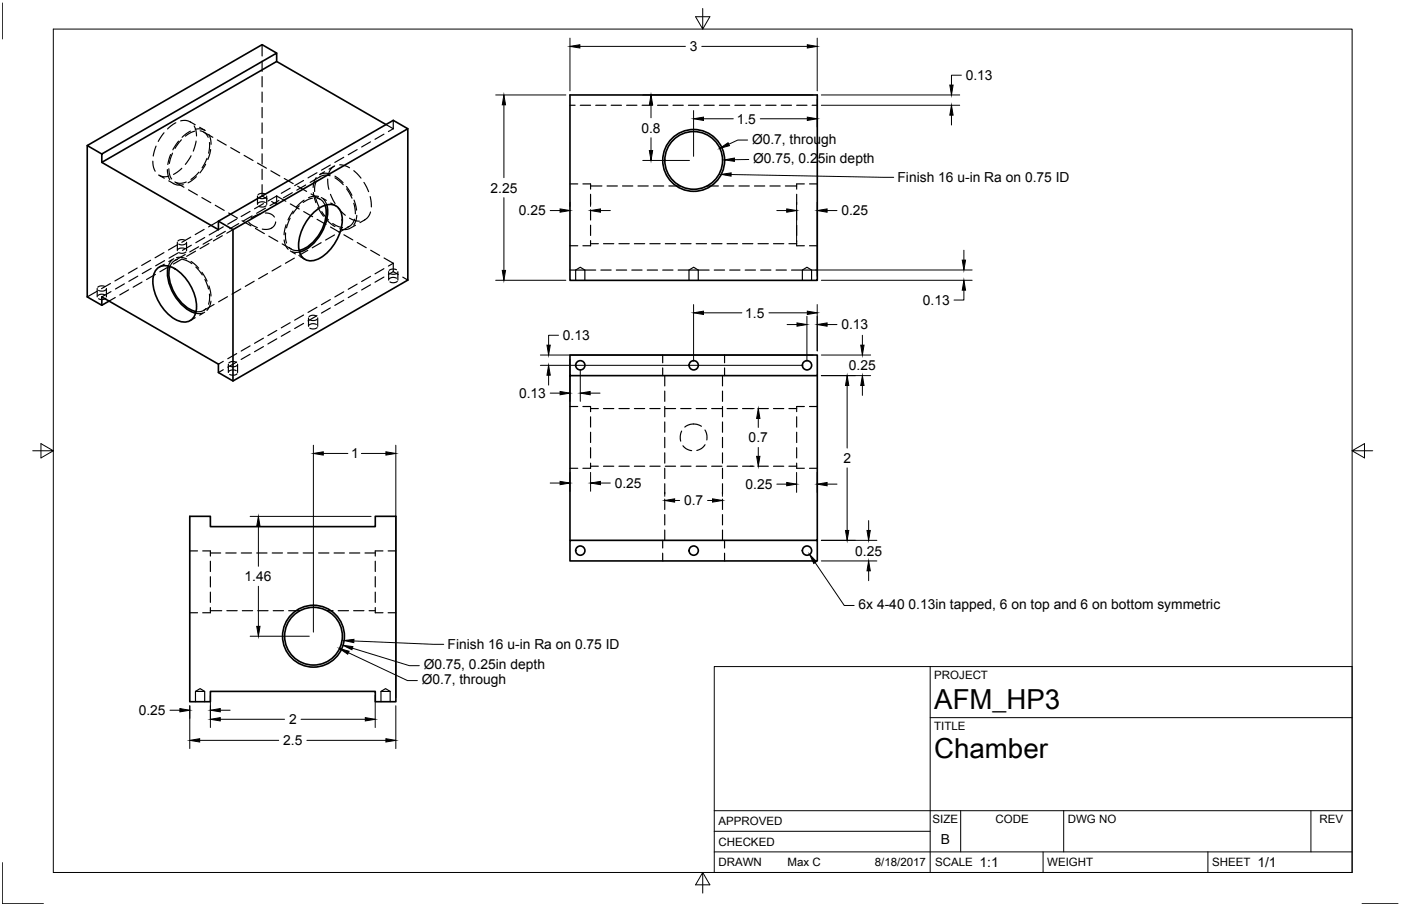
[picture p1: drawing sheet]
<svg xmlns="http://www.w3.org/2000/svg" width="432mm" height="279mm" viewBox="0 0 432 279" stroke-linecap="round" stroke-linejoin="round" font-family="sans-serif">
<!-- layer: Visible -->
<g fill="none" stroke="#000" stroke-width=".51">
<path d="M85.3 16.4l-4.5-2.6-53.9 31.1 4.5 2.6M85.3 19l33.7 19.4M125.7 39.7v46.7l-53.9 31.1-4.5-2.6v-2.6l-35.9-20.7v2.5M175.7 29.3h76.2v57.2h-76.2zM26.9 44.9v46.7l4.5 2.5M31.4 47.5l53.9-31.1v2.6l-53.9 31.1zM31.4 50.1l35.9 20.7v-2.6l53.9-31.1 4.5 2.6-53.9 31.1-4.5-2.6M71.8 70.8v46.7M96.1 66.1a6.9 6.9 0 0 1 7.1-2.8 4.9 4.9 0 0 1 2.2 5.6 14.6 14.6 0 0 1-7.6 11.1 3.8 3.8 0 0 1-5.7-3.3 14.3 14.3 0 0 1 4-10.6zM100.2 63.3a12.5 12.5 0 0 1-4.5 12.1l-2.1 1.4-1.4 .4M100.7 63.2a13.7 13.7 0 0 1-4.8 12.6l-2.1 1.4-1.5 .5M33.6 92.9l-2.2 1.2"/>
<path d="M48.2 83.1a4.1 4.1 0 0 1 5.6-.3 14.6 14.6 0 0 1 6.7 12.8 3.8 3.8 0 0 1-5.7 3.3 14.3 14.3 0 0 1-7.6-13.3l.2-1zM51.9 82a13.7 13.7 0 0 0 4.8 12.6l2.2 1.5 1.4 .5M52.4 82.2a12.5 12.5 0 0 0 4.5 12.1l2.1 1.3 1.4 .5M175.7 115.8v-6.3h76.2v6.3h-76.2v50.8M251.9 115.8v50.8h-76.2v6.4h76.2v-6.4M58.5 159.2h6.3v3.2h50.9v-3.2h6.3v57.2h-6.3v-3.2h-50.9v3.2h-6.3z"/>
<circle cx="213.8" cy="49.5" r="9.5"/>
<circle cx="213.8" cy="49.5" r="8.9"/>
<circle cx="178.9" cy="112.7" r="1.43"/>
<circle cx="213.8" cy="112.7" r="1.43"/>
<circle cx="248.7" cy="112.7" r="1.43"/>
<circle cx="178.9" cy="169.8" r="1.43"/>
<circle cx="213.8" cy="169.8" r="1.43"/>
<circle cx="248.7" cy="169.8" r="1.43"/>
<circle cx="96.6" cy="196.2" r="9.5"/>
<circle cx="96.6" cy="196.2" r="8.9"/>
</g>
<!-- layer: Hidden -->
<g fill="none" stroke="#000" stroke-width=".36">
<path d="M80.8 13.8v3.5M80.8 18.9v3.1M54.2 37.9l-2.6 1.9M55.7 37.3l1.9-.1 1.2 .5M58.6 37.6l1.6 .9M59.8 38.8l.6 1.4 .2 1.7M60.2 39.9l1.8-.1 1.3 .5M61.5 39.3l1.6 .9M80.8 23.6v3.2M80.8 28.4v3.2M80.8 33.1v3.2M80.8 37.9v3.2"/>
<path d="M119 38.4l2.2 1.3M121.2 39.7l-1.5 .9M121.2 37.1v2.6M175.7 32.5h1.6M178.8 32.5h3.2M183.6 32.5h3.2M188.4 32.5h3.1M193.1 32.5h3.2M197.9 32.5h3.2M202.7 32.5h3.1M207.4 32.5h3.2M212.2 32.5h3.2"/>
<path d="M217 32.5h3.1M221.7 32.5h3.2M226.5 32.5h3.2M231.3 32.5h3.1M236 32.5h3.2M240.8 32.5h3.2M245.5 32.5h3.2M250.3 32.5h1.6M47.1 49.7l.1 1.4 .6 1.7M48.1 45.1l-.9 3M48.9 54l1.5 .5 1.6-.1M49.1 54.1l1.5 .9"/>
<path d="M50.6 41l-1.8 2.6M51.6 52.3l.1 1.4 .6 1.7M52 55.8l1.6 .9M52 52l.3 2 .6 1.2M52.6 47.7l-.9 3M53.2 47.2l-1 3.2M53.4 56.6l1.5 .5 1.6-.1M53.9 56.1l2.8 1.7M55 43.5l-1.7 2.7M55.9 43.1l-2 2.7M56 51.9l-2.5 1.9M57.4 56.1l-1.6 .4-1.6-.2"/>
<path d="M58.1 58.5l2.7 1.6M58.7 40.4l-2.6 1.9M58.9 48l-1.8 2.7M60 40.4l-1.2 .5-1.7 1.1M60.4 43.5l-.8 3.1M60.5 54.5l-2.5 1.9M61.3 53.1l-2.4 2.2M61.7 40.3l1.3 .6 1.2 1.4M62.8 40.7l2.8 1.6M63.4 50.6l-1.8 2.7M63.8 48.8l-1.5 3M64.3 41.4l.6 1.4 .2 1.7"/>
<path d="M64.6 44l-.3 3.2M64.9 46.1l-.8 3.1M67 43.2l2.7 1.5M71.1 45.5l2.8 1.6M75.2 47.9l2.8 1.6M79.4 50.3l2.7 1.6M80.8 57v3.4l1.5 1M80.8 42.7v3.1M80.8 47.4v3.2M80.8 52.2v3.2M81.8 59.9l-.1-.1a2.11 2.11 0 0 0-2.2 .3M83.5 52.7l2.7 1.6"/>
<path d="M87.6 55l2.8 1.6M89.4 58l-2.7 1.6M90.1 59.4l-2.8 1.6M91.7 57.4l2.8 1.6M93.6 55.7l-2.8 1.5M94.2 57.1l-2.7 1.5M95.9 59.8l2.8 1.7M96.6 59.4l.8 3.1M97.5 54.8l-.8 1.6-.2 1.4M97.5 55.8l-.5 1.8v1.5M97.7 53.3l-2.8 1.6M98.8 54.4l-3.2 1.9"/>
<path d="M100 53l-1.5 .9M101 55.2l.4 3.2M101.7 54.2l-1.4-.2-1.7 .6M101.8 53.7l-1.6-.3-1.5 .4M101.8 50.9l-2.7 1.6M101.9 59.9l1.4 2.9M103 51.3l-1.6 .9M103.2 51.2l-1.1 .8-.9 1.7M103.2 54.8l2.6 2.2M103.2 54.3l2.5 2M104.7 50.8l1.5 .2 1.5 .7M105.9 48.5l-2.7 1.6"/>
<path d="M106.8 57.5l1.7 2.8M106.8 58.2l1.7 2.9M109 52.6l2.3 2.3M110.1 46.1l-2.8 1.6M112.2 56.3l1.4 2.8M114.2 43.7l-2.8 1.6M118.3 41.4l-2.7 1.6M175.7 56.7h2.4M179.6 56.7h2.4v1.6M182 59.9v3.2M182 57.4h3.5M187.1 57.4h3.2"/>
<path d="M191.9 57.4h3.1M196.6 57.4h3.2M201.4 57.4h3.2M206.1 57.4h3.5M217.9 57.4h3.5M223 57.4h3.2M227.8 57.4h3.1M232.5 57.4h3.2M237.3 57.4h3.2M242 57.4h3.5M245.5 59.9v3.2M247.9 56.7h-2.4v1.6"/>
<path d="M249.5 56.7h2.4M50.5 77.9l-2.7 1.6M53.6 79.8l-1.6 .9M54.4 79.5l1.7-.1 1.4 .4M54.7 75.5l-2.8 1.6M54.7 74.7v2.6M54.8 78l-2.7 1.6M56.1 79.9l-2.7 1.5M57.1 74.1h-.1a2.05 2.05 0 0 0-2.2 .2M57.1 76.7l-1.4-.2-.9 .4M57.1 78.5l-3.2 1.8M57.3 75.1a2.05 2.05 0 0 1-2.2 .2"/>
<path d="M57.3 77.7a2.05 2.05 0 0 1-2.2 .2M57.5 74.7v2.6M58.8 73.1l-2.8 1.6M59 75.6l-2.8 1.6M60.3 77.5l-2.8 1.6M61.2 76.1l-2.7 1.6M62.2 60.9l2.8 1.6M62.9 70.8l-2.7 1.5M63.1 73.3l-2.7 1.5M64.4 75.1l-2.8 1.6M65.3 73.7l-2.7 1.6M66.3 63.3l2.8 1.6"/>
<path d="M67.3 68.2l-3 1.8M68.5 72.7l-2.7 1.6M68.8 69.9l-4.3 2.5M69.5 71.3l-2.8 1.6M70.5 65.7l2.7 1.6M71.8 70.8l-1.9 1.1M72.9 67.6l-2.7 1.5M73.6 69l-2.8 1.5M74.6 68.1l2.8 1.6M76.7 68.5l.9 .8 1.7 .9M77.1 65.2l-2.8 1.6M77.7 66.6l-2.7 1.6"/>
<path d="M78.7 70.5l2.8 1.5M79.4 60.4v2.6M80.2 65.9l-2.8 1.4M81.2 62.8l-2.7 1.6M81.8 62.5l-1.4-.3-.9 .4M81.8 65.7l1.6 .3 1.2 .9M81.8 64.2l-2.7 1.6M82 60.8l-.3 .3a2.15 2.15 0 0 1-1.9-.1M82 63.4a2.05 2.05 0 0 1-2.2 .2M82.2 60.4v2.6M82.9 72.8l2.7 1.6M85 68.4l-.5 1.2-.9 .8-1.3 .4-1.5-.2"/>
<path d="M85.3 60.4l2.8 1.7M85.3 60.4v2.6l-1.6-.9M85.3 60.4l-2.7 1.6M86 61.8l-2.8 1.6M87 75.2l2.8 1.6M87.6 74l.5 2 .7 .9M88 71.8v1.6l.3 1.5M88.2 69.3l-.6 3.1M89.1 76.3l1.5 .9h1.6M89.4 67.3l-1.1 3M89.5 62.9l2.7 1.6M89.5 77.4l1.5 .9"/>
<path d="M90.1 77.7h2.2M90.3 65.1l-1.5 2.7M90.7 79.6l-2.7 1.6M92.2 63.5l-2 2.4M92.4 79.1l1.6 .9M93.6 65.2l2.8 1.6M93.7 61.7l-2.4 2.1M94.9 77.2l-2.8 1.6M96.3 61.1l-1.6 .5-1.3 .8M97.2 60.7l1.1 3.1M97.7 67.6l2.8 1.6M97.9 61.1l1.4 .8 .9 1.4"/>
<path d="M98 64l1.7 2.7M98.2 60.6l-1.7-.1-1.4 .5M99 74.8l-2.8 1.6M99 60.9l1.6 .9M99.2 65.3l2.1 2.6M99.6 61.3l.6 .8 .5 1.1M100.7 67.9l2.5 2M101.9 70l2.7 1.6M101.9 62.6l1.6 .9M102.5 68.9l1.6 .9 1.5 .4M103.1 72.4l-2.7 1.6M104.2 64.1l2.2 2.3"/>
<path d="M106 72.4l2.7 1.6M107.7 69.8l-3.2 1.9M107.7 67.3l1.9 .8 1.2 .1M107.8 70.4l-1.2 .4-1.9-.3M109 62.7l.5 3.2M109.1 61.7l.8 3.1M109.3 67.6l-.7 1.4-1.4 1M109.6 69.5l-1.6 .9M110 66.4l-.3 1.7-.7 1.3M110.1 74.8l2.8 1.6M112.5 67.8l-1.6 .9M114.1 60.6l.4 3.2"/>
<path d="M114.2 65.4l-.7 1.4-1.2 1.1M114.2 77.2l2.8 1.6M118.4 79.6l2.8 1.6M175.7 75.8h2.4M182 64.7v3.2M182 69.4v3.2M182 74.2v1.6h-2.4M182 75.2h2.4M186 75.2h3.2M190.8 75.2h3.1M195.5 75.2h3.2M200.3 75.2h3.2"/>
<path d="M205 75.2h3.2M209.8 75.2h3.2M214.6 75.2h3.1M219.3 75.2h3.2M224.1 75.2h3.2M228.9 75.2h3.1M233.6 75.2h3.2M238.4 75.2h3.2M243.1 75.2h2.4M245.5 64.7v3.2M245.5 69.4v3.2M245.5 74.2v1.6h2.4"/>
<path d="M249.5 75.8h2.4M29.9 89.8l-3 1.8M30 89v2.6M32.4 88.4l-1.4-.2-.9 .4M32.4 91l-.1-.1a1.99 1.99 0 0 0-2.2 .3M32.6 89.4a2.05 2.05 0 0 1-2.2 .1M32.6 92l-.3 .2a2.15 2.15 0 0 1-1.9-.1M32.8 89v2.6M34 87.4l-2.7 1.6M34.2 89.9l-2.8 1.7M35.5 91.8l-1.9 1.1M38.2 85.1l-2.8 1.5"/>
<path d="M38.3 87.5l-2.7 1.6M39.7 89.4l-2.8 1.6M42.3 82.7l-2.8 1.6M42.5 85.2l-2.8 1.6M43.8 87l-2.8 1.6M46.4 80.3l-2.7 1.6M46.6 82.8l-2.8 1.6M47.9 84.6l-2.7 1.6M50.6 81.5l-1.5 .9M50.7 80.4l-2.7 1.6M52 82.2l-2.7 1.6M53 80.2l-.6 .8-.5 1.1"/>
<path d="M54.7 80l-1.5 .8-.8 1.4M56.3 80l1.5 .5 1.3 .8M58.9 80.6l2.3 2.1M60.2 98l-1.6 .9M60.4 82.3l2 2.5M62.2 84l1.6 2.7M62.4 96.6h-2.1M63.1 96.3l-1.6 .9M63.1 86.2l1.2 2.9M63.5 95.2l-1.5 .8-1.6 .1M64.4 88.2l.6 3.1M64.6 90.7v1.5l-.3 1.6"/>
<path d="M65 92.9l-.3 1.4-.9 1.4M66 93.9l-3.2 1.8M70.1 91.5l-2.7 1.6M74.2 89.1l-2.7 1.6M78.3 86.7l-2.7 1.6M82.5 84.4l-2.8 1.6M86.6 82l-2.8 1.6M89.4 99.5l-2.7 1.6M93.6 97.1l-2.8 1.6M93.6 99.7l-2.8 1.6M95.1 98v2.6M97.5 97.5l-.1-.1a2.09 2.09 0 0 0-2.1 .3"/>
<path d="M97.7 94.8l-2.8 1.5M97.7 97.4l-2.8 1.5M97.7 98.4a2.15 2.15 0 0 1-2.2 .2M97.9 98v2.6M101.8 92.4l-2.7 1.6M101.8 95l-2.7 1.6M105.9 90l-2.7 1.6M105.9 92.6l-2.7 1.6M110.1 87.6l-2.8 1.6M110.1 90.2l-2.8 1.6M114.2 85.2l-2.8 1.6M114.2 87.8l-2.8 1.6"/>
<path d="M118.3 82.9l-2.7 1.5M118.3 85.4l-2.7 1.6M119.8 83.8v2.6M121.2 81.2v2.6M121.2 81.2l-1.5 .9M121.2 83.8l-1.5 .9M121.2 83.8l1.6 .9M122.2 83.2l-1.4-.2-.8 .4M122.2 85.8l-.1-.1a1.97 1.97 0 0 0-2.1 .3M122.4 84.2a2.03 2.03 0 0 1-2.2 .2M122.4 86.8l-.2 .2a2.2 2.2 0 0 1-2-.1M122.6 83.8v2.6"/>
<path d="M124.1 85.5l1.6 .9M175.7 83.3h7.9M177.4 86.5v-3.2l1.4-.9 1.5 .9v3.2M185.2 83.3h3.2M190 83.3h3.1M194.7 83.3h3.2M199.5 83.3h3.2M204.2 83.3h3.2M209 83.3h9.6M212.4 86.5v-3.2l1.4-.9 1.4 .9v3.2M220.1 83.3h3.2M224.9 83.3h3.2"/>
<path d="M229.7 83.3h3.1M234.4 83.3h3.2M239.2 83.3h3.2M244 83.3h7.9M247.3 86.5v-3.2l1.4-.9 1.4 .9v3.2M68.8 111.4l-1.5 .9M68.8 114l-1.5 .9M70.4 112.3v2.6M72.8 111.7h-.1a2.03 2.03 0 0 0-2.1 .2M72.8 114.3l-1.4-.2-.8 .4M72.9 109l-2.7 1.6M72.9 111.6l-2.7 1.6"/>
<path d="M73.1 112.7l-.3 .2a2.2 2.2 0 0 1-2 0M73.1 115.3l-1.1 .4-1.2-.2M73.2 112.3v2.6M77.1 106.7l-2.8 1.6M77.1 109.3l-2.8 1.5M81.2 104.3l-2.7 1.6M81.2 106.9l-2.7 1.6M85.3 101.9l-2.7 1.6M85.3 104.5l-2.7 1.6M89.4 102.1l-2.7 1.6M97.5 100h-.1a2.03 2.03 0 0 0-2.1 .2M97.7 101a2.03 2.03 0 0 1-2.2 .2"/>
<path d="M204.2 109.5v2.4M204.2 113.5v2.3M204.9 115.8v3.2M222.7 115.8v3.2M223.3 109.5v2.4M223.3 113.5v2.3M175.7 125.4h2.4M179.6 125.4h2.4v1.6M182 128.5v3.2M182 133.3v3.2M182 138.1v3.1M182 126h2.4"/>
<path d="M186 126h3.2M190.8 126h3.1M195.5 126h3.2M200.3 126h3.2M204.9 120.6v3.2M204.9 125.4v3.1M204.9 130.1v3.2M204.9 134.9v3.2M204.9 139.7v3.1M205 126h3.2M209.8 126h3.2M210.1 132.9l-.4 1.6 .1 1.6"/>
<path d="M210.5 137.5l1.1 1 1.6 .5M214.6 126h3.1M216.2 131.5l-1.3-.6-1.3-.1-1.3 .2-1.2 .7M217.3 132.6l.6 1.7-.1 1.4M217.3 137.2l-1.2 1.2-1.3 .5M219.3 126h3.2M222.7 120.6v3.2M222.7 125.4v3.1M222.7 130.1v3.2M222.7 134.9v3.2M222.7 139.7v3.1M224.1 126h3.2"/>
<path d="M228.9 126h3.1M233.6 126h3.2M238.4 126h3.2M243.1 126h2.4M245.5 128.5v3.2M245.5 133.3v3.2M245.5 138.1v3.1M247.9 125.4h-2.4v1.6M249.5 125.4h2.4M175.7 144.4h2.4M182 142.8v1.6h-2.4M182 143.8h2.4"/>
<path d="M186 143.8h3.2M190.8 143.8h3.1M195.5 143.8h3.2M200.3 143.8h3.2M204.9 144.4v3.2M204.9 149.2v3.2M204.9 153.9v3.2M204.9 158.7v3.2M205 143.8h3.2M209.8 143.8h3.2M214.6 143.8h3.1M219.3 143.8h3.2"/>
<path d="M222.7 144.4v3.2M222.7 149.2v3.2M222.7 153.9v3.2M222.7 158.7v3.2M224.1 143.8h3.2M228.9 143.8h3.1M233.6 143.8h3.2M238.4 143.8h3.2M243.1 143.8h2.4M245.5 142.8v1.6h2.4M249.5 144.4h2.4M58.5 169.9h2.4"/>
<path d="M62.5 169.9h2.3v1.6M64.8 173.1v3.1M64.8 177.8v3.2M64.8 170.5h3.2M69.6 170.5h3.2M74.4 170.5h3.1M79.1 170.5h3.2M83.9 170.5h3.2M88.7 170.5h3.1M93.4 170.5h3.2M98.2 170.5h3.2M103 170.5h3.1"/>
<path d="M107.7 170.5h3.2M112.5 170.5h3.2M115.7 173.1v3.1M115.7 177.8v3.2M118 169.9h-2.3v1.6M119.6 169.9h2.4M204.2 166.6v2.4M204.2 170.6v2.4M204.9 163.5v3.1M222.7 163.5v3.1M223.3 166.6v2.4M223.3 170.6v2.4"/>
<path d="M58.5 189h2.4M64.8 182.6v3.2M64.8 187.4v1.6h-2.3M64.8 188.3h3.5M69.9 188.3h3.2M74.7 188.3h3.2M79.4 188.3h3.2M84.2 188.3h3.2M89 188.3h3.5M100.7 188.3h1.9M104.2 188.3h3.2M109 188.3h3.2"/>
<path d="M113.8 188.3h1.9M115.7 182.6v3.2M115.7 187.4v1.6h2.3M119.6 189h2.4M60.2 213.2h2.9M60.2 216.4v-3.2l1.5-.8 1.4 .8v3.2M117.4 213.2h2.9M117.4 216.4v-3.2l1.4-.8 1.5 .8v3.2"/>
</g>
<!-- layer: Border -->
<path d="M.7 .9v11.1M16.4 9h400.3v260.1h-400.3zM216.6 2.6v6.4l-2.2-3.8h4.4l-2.2 3.8M10.1 139h6.3l-3.8-2.2v4.4l3.8-2.2M416.7 139l3.8 2.2v-4.4l-3.8 2.2h6.4M.7 266v12.7h12.7M216.6 269.1l2.2 3.8h-4.4l2.2-3.8v6.3M419.8 278.7h11.1" fill="none" stroke="#000" stroke-width=".31"/>
<!-- layer: Titleblock -->
<path d="M220.1 205.6h196.6v63.5h-196.6zM286.7 205.6v63.5M286.7 221.3h130M220.1 256.4h66.6M220.1 250h196.6M296.1 250v12.7M327.8 250v12.7M404 250v12.7M220.1 262.7h196.6M321.5 262.7v6.4M372.3 262.7v6.4" fill="none" stroke="#000" stroke-width=".31"/>
<!-- layer: Dimensions -->
<g fill="none" stroke="#000" stroke-width=".31">
<path d="M175.7 11.8v16.2M178.7 14.3h32.6M216.3 14.3h32.5M251.9 11.8v16.2M152.8 29.3h21.6M155.3 32.3v22.5M198.1 29.3h52.5M200.6 32.3v4M213.8 34.1v14.1M216.8 36.6h9.2M234.3 36.6h14.5M251.9 30.6v8.6"/>
<path d="M253.1 32.5h42.7M253.1 29.3h42.7M293.3 35.5v3.1M296.3 23.2h-3v3M198.1 49.5h14.4M200.6 42.5v3.9M230.4 43.2h-3l-2.8 1.3M230.8 49.2h-4.5M155.3 61v22.4M169.6 64.9h3M175.7 62.4v1.3M182 62.4v1.3"/>
<path d="M185.1 64.9h3M239.4 64.9h3.1M245.5 62.4v12.1M251.9 62.4v22.8M254.9 64.9h3.1M297.1 77.2v3M152.8 86.4h21.6M213.8 93.9v17.5M216.8 96.5h11.8M237 96.5h11.8M248.7 97.6v13.8M251.4 83.3h48.2"/>
<path d="M251.9 93.9v14.3M253.1 86.4h46.5M297.1 89.5v3h-3.1M166.5 112.7h80.9M166.5 109.5h84.1M169.1 115.7v3.1M172.1 103.4h-3v3M175.7 110.8v13M178.8 113.9v9.9M242.6 100.1h3M253.1 115.8h15.2M253.1 109.5h15.2"/>
<path d="M254.9 100.1h3.1M261.1 118.9v19.3M265.8 103.4v3M265.8 118.9v3M96.6 137.3v57.6M99.6 139.8h7.6M111.4 139.8h7.5M122 137.3v77.8M169.6 121.2h3M181.9 121.2h3M231.2 126h1.2M233.7 129v2.8"/>
<path d="M233.7 138v2.7M77.1 159.3h37.3M169.6 149h3M175.7 145.7v5.8M182 145.7v5.8M185.1 149h3M204.9 151.8v1.3M207.9 154.3h1.6M218.1 154.3h1.5M222.7 151.8v1.3M231.2 143.8h1.2M239.4 149.3h3.1"/>
<path d="M245.5 145.7v6.1M251.9 145.7v6.1M254.9 149.3h3.1M261.1 144.3v19.3M79.6 162.3v12.3M253.1 166.6h17.2M253.1 173h17.2M267.7 160.5v3.1M267.7 176v3.1M77.1 196.2h18.2M79.6 180.8v12.4M108.6 199.9l17.6 5.4h3"/>
<path d="M52.4 219h3M58.5 217.6v13.3M64.8 214.5v9.9M67.9 219h3M107.4 201.3l18.2 8.6h3M115.6 214.5v9.9M122 217.6v13.3M61.5 228.3h24.4M67.9 221.8h19.8M92.8 221.8h19.8M94.6 228.3h24.3"/>
</g>
<g fill="#000" stroke="#000" stroke-width=".31">
<path d="M175.7 14.3l3-.5v1zM248.8 13.8l3.1 .5-3.1 .5zM155.3 29.3l.5 3h-1zM200.6 29.3l.6 3h-1.1zM213.8 36.6l3-.5v1zM248.8 36.1l3.1 .5-3.1 .5zM293.3 32.5l.5 3h-1.1zM292.7 26.2h1.1l-.5 3.1zM200.1 46.4h1.1l-.6 3.1zM221.9 45.8l2.5-1.8 .4 .9zM223.3 49.3l3-.6 .1 1.1zM172.6 64.4l3.1 .5-3.1 .5z"/>
<path d="M182 64.9l3.1-.5v1zM242.5 64.4l3 .5-3 .5zM251.9 64.9l3-.5v1zM154.8 83.4h1l-.5 3zM213.8 96.5l3-.5v1zM245.6 99.6l3.1 .5-3.1 .5zM248.8 96l3.1 .5-3.1 .5zM251.9 100.1l3-.5v1zM296.6 80.2h1l-.5 3.1zM297.1 86.4l.5 3.1h-1zM169.1 112.7l.5 3h-1zM168.6 106.4h1l-.5 3.1z"/>
<path d="M261.1 115.8l.5 3.1h-1zM265.8 115.8l.5 3.1h-1zM265.3 106.4h1l-.5 3.1zM96.6 139.8l3-.5v1zM118.9 139.3l3.1 .5-3.1 .5zM172.6 120.7l3.1 .5-3.1 .5zM178.8 121.2l3.1-.5v1zM233.7 126l.5 3h-1zM172.6 148.5l3.1 .5-3.1 .5zM182 149l3.1-.5v1zM204.9 154.3l3-.5v1zM219.6 153.8l3.1 .5-3.1 .5z"/>
<path d="M233.2 140.7h1l-.5 3.1zM242.5 148.8l3 .5-3 .5zM251.9 149.3l3-.5v1zM79.6 159.3l.5 3h-1zM260.6 163.6h1l-.5 3zM267.7 173l.5 3h-1zM267.2 163.6h1l-.5 3zM79.1 193.2h1l-.5 3zM105.7 199l3.1 .4-.3 1zM55.4 218.5l3.1 .5-3.1 .5zM64.8 219l3.1-.5v1zM104.6 200l3 .8-.4 1z"/>
<path d="M58.5 228.3l3-.5v1zM64.8 221.8l3.1-.5v1zM112.6 221.3l3 .5-3 .5zM118.9 227.8l3.1 .5-3.1 .5z"/>
</g>
<!-- layer: Annotations -->
<path d="M222.3 53.8l3-.5v1zM249.5 171l2.2 2.2-.9 .6zM106 197.5l3.1-.3-.1 1z" fill="#000" stroke="#000" stroke-width=".31"/>
<path d="M225.3 53.8l50.1 .9M251.2 173.5l9 13.2h3.1M109.1 197.7l27.7 1" fill="none" stroke="#000" stroke-width=".31"/>
<g font-size="8.5">
<text x="288" y="218.8">AFM_HP3</text>
<text x="288" y="233.8">Chamber</text>
</g>
<g font-size="4.3">
<text x="212.6" y="15.8">3</text>
<text x="297.6" y="24.7">0.13</text>
<text x="197.7" y="40.9">0.8</text>
<text x="227.1" y="38.1">1.5</text>
<text x="231.8" y="44.3">Ø0.7, through</text>
<text x="232.1" y="50.3">Ø0.75, 0.25in depth</text>
<text x="151.2" y="59.4">2.25</text>
<text x="276.6" y="56.2">Finish 16 u-in Ra on 0.75 ID</text>
<text x="159.9" y="66.4">0.25</text>
<text x="259.3" y="66.4">0.25</text>
<text x="284.4" y="94">0.13</text>
<text x="229.7" y="98">1.5</text>
<text x="259.3" y="101.6">0.13</text>
<text x="173.5" y="104.9">0.13</text>
<text x="261.6" y="114.2">0.25</text>
<text x="160" y="122.7">0.13</text>
<text x="230.7" y="136.4">0.7</text>
<text x="108.3" y="141.4">1</text>
<text x="260" y="142.8">2</text>
<text x="189.5" y="150.4">0.25</text>
<text x="210.8" y="155.8">0.7</text>
<text x="229.8" y="150.8">0.25</text>
<text x="263.6" y="171.3">0.25</text>
<text x="75.4" y="179.2">1.46</text>
<text x="264.6" y="187.8">6x 4-40 0.13in tapped, 6 on top and 6 on bottom symmetric</text>
<text x="138" y="200.2">Finish 16 u-in Ra on 0.75 ID</text>
<text x="130.6" y="206.4">Ø0.75, 0.25in depth</text>
<text x="130" y="211">Ø0.7, through</text>
<text x="42.8" y="220.5">0.25</text>
<text x="89.1" y="223.3">2</text>
<text x="87.3" y="229.8">2.5</text>
<text x="290" y="260.3">B</text>
<text x="301.9" y="267.4">1:1</text>
<text x="387.5" y="267.4">1/1</text>
</g>
<g font-size="3.5">
<text x="288" y="209.4">PROJECT</text>
<text x="288" y="225.1">TITLE</text>
<text x="221.4" y="254.5">APPROVED</text>
<text x="287.5" y="253.8">SIZE</text>
<text x="306.8" y="253.8">CODE</text>
<text x="329.1" y="253.8">DWG NO</text>
<text x="406.7" y="253.8">REV</text>
<text x="221.4" y="260.8">CHECKED</text>
<text x="221.4" y="267.2">DRAWN</text>
<text x="242.7" y="267.2">Max C</text>
<text x="269.6" y="267.2">8/18/2017</text>
<text x="288.2" y="267.2">SCALE</text>
<text x="322.8" y="267.2">WEIGHT</text>
<text x="373.6" y="267.2">SHEET</text>
</g>
</svg>
